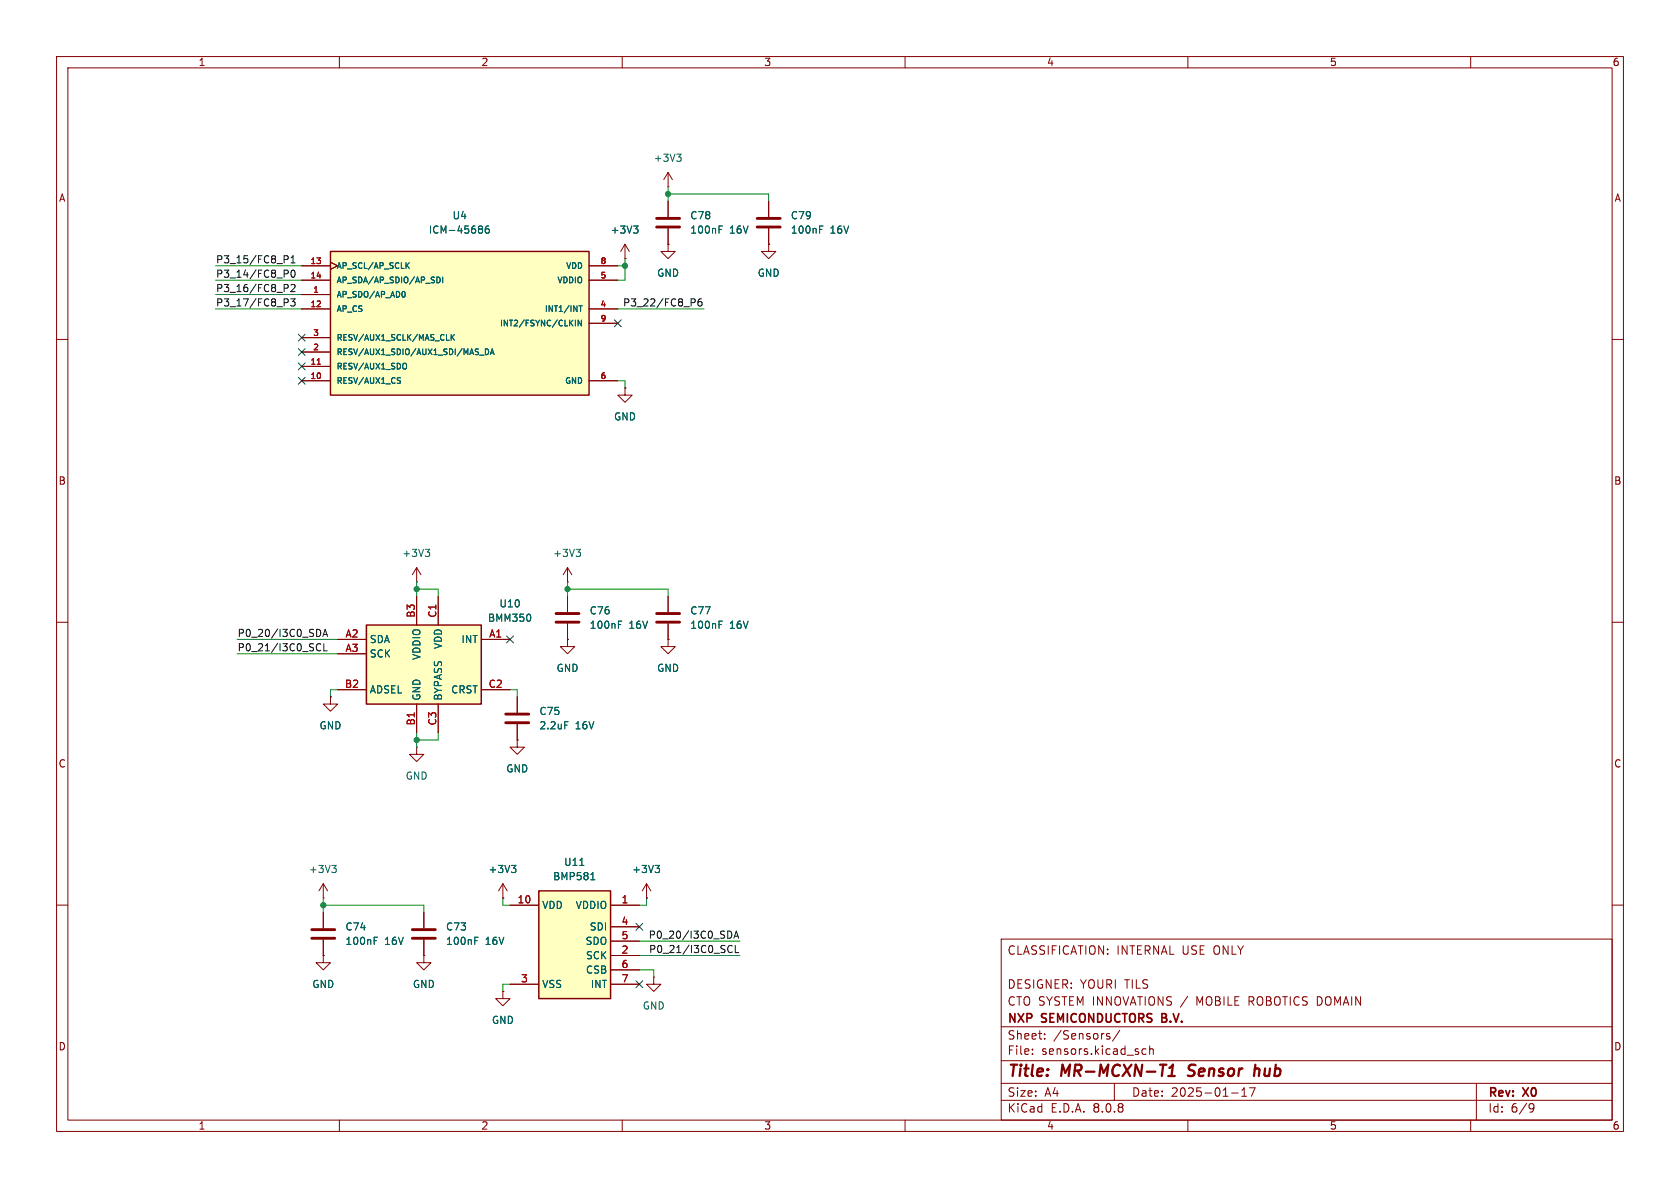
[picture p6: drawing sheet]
<svg xmlns="http://www.w3.org/2000/svg" width="297mm" height="210mm" viewBox="0 0 297 210" stroke-linecap="round" stroke-linejoin="round" font-family="sans-serif">
<g fill="none" stroke="#840000" stroke-width=".18">
<path d="M10 10h277v190h-277zM12 12h273v186h-273zM60 10v2M110 10v2M160 10v2M210 10v2M260 10v2M10 60h2M110.5 68.6v1.3h1.3l-1.3 1.2-1.3-1.2h1.3M110.5 68.6h.1M285 60h2M10 110h2"/>
<path d="M100.3 105.4v2.8M100.3 110.2v2.8M118.1 105.4v2.8M118.1 110.2v2.8M285 110h2M58.4 123.2v1.3h1.3l-1.3 1.2-1.3-1.2h1.3M58.4 123.2h.1M10 160h2M177 166h108v32h-108zM285 160h2M60 198v2M110 198v2"/>
<path d="M160 198v2M177 194.5h108M177 191.5h108M177 187.5h108M177 181.5h108M182.5 186.3v.1M182.5 185.5v.1M184.7 183.6v.1M184.7 182.8v.1M195.8 183.2l.4 .1v.2l-.2 .2h-.3M195.8 182.7l.4 .1M197 191.5v3"/>
<path d="M198 182.1l-1.3 2M202.6 185.5l-.4-.1-.3 .3v.4l.1 .2h.6M203.2 185.5l.3-.1 .3 .1 .1 .9M203.2 184.9v1.5M210 198v2M217.7 193.2h1.2M219.5 193.8h.9M219.5 192.7l.5-.4v1.5M220.9 192.3h1l-.7 1.5M260 198v2M261 191.5v6.5M270.6 195.1l.5 .1a.99 .99 0 0 1-.4 1.4h-.2"/>
<path d="M271.2 195.7l-.3 .3h-.3"/>
</g>
<path d="M205.1 188.2h1.1M206.5 190.2h1.2M206.7 188.8l.7-.6-.3 2M210 190.1l.3 .1M210.3 188.4l-.1 .2v.4M221.9 188.2l-.2 2M222.6 189a.57 .57 0 0 0-.8 .1M222.7 189.2l-.2 1" fill="none" stroke="#840000" stroke-width=".4"/>
<path d="M205.4 179.9h.5M205.9 179.2h-.5v1.5h.6" fill="none" stroke="#840000" stroke-width=".3"/>
<path d="M98.3 110h4.1M98.3 108.5h4.1M116.1 110h4M116.1 108.5h4" fill="none" stroke="#840000" stroke-width=".51"/>
<path d="M109.3 110.4h.5M109.3 109.8h.6M127.1 110.4h.4M127.1 109.8h.6" fill="none" stroke="#006464" stroke-width=".18"/>
<path d="M64.8 110.5h20.3v14h-20.3z" fill="#ffffc2"/>
<path d="M64.8 110.5h20.3v14h-20.3z" fill="none" stroke="#840000" stroke-width=".25"/>
<g fill="none" stroke="#840000" stroke-width=".18">
<path d="M59.7 113h5.1M59.7 115.6h5.1M73.7 105.4v5.1M77.5 105.4v5.1M85.1 113h5.1M118.1 113v1.3h1.3l-1.3 1.3-1.3-1.3h1.3M118.1 113h.1M59.7 121.9h5.1M73.7 132.1v1.3h1.2l-1.2 1.2-1.3-1.2h1.3M73.7 132.1h.1M73.7 124.5v5M77.5 124.5v5"/>
<path d="M85.1 121.9h5.1M91.4 130.8v1.3h1.3l-1.3 1.3-1.2-1.3h1.2M91.4 130.8h.1M91.4 123.2v2.8M91.4 128v2.8"/>
</g>
<path d="M93.8 108.8v.8M99.8 127.6h.6" fill="none" stroke="#006464" stroke-width=".18"/>
<path d="M89.4 127.8h4.1M89.4 126.2h4.1" fill="none" stroke="#840000" stroke-width=".51"/>
<path d="M58.4 44.5h45.7v25.4h-45.7z" fill="#ffffc2"/>
<path d="M58.4 44.5h45.7v25.4h-45.7z" fill="none" stroke="#840000" stroke-width=".25"/>
<g fill="none" stroke="#840000" stroke-width=".18">
<path d="M118.1 33h.1M118.1 30.5l-.8 1.3M118.1 30.5v2.5M118.1 35.6v2.8M118.1 30.5l.8 1.3M135.9 35.6v2.8M53.3 52.1h5.1M53.3 54.6h5.1M53.3 47h5.1M53.3 49.5h5.1M53.3 59.7h5.1M58.4 46.4l1.3 .6-1.3 .6"/>
<path d="M104.1 54.6h5.1M104.1 47h5.1M104.1 49.5h5.1M104.1 57.2h5.1M110.5 45.7h.1M110.5 43.2l-.8 1.3M110.5 43.2v2.5M110.5 43.2l.8 1.3M118.1 43.2v1.3h1.3l-1.3 1.2-1.3-1.2h1.3M118.1 43.2h.1M118.1 40.4v2.8M135.9 43.2v1.3h1.3l-1.3 1.2-1.3-1.2h1.3"/>
<path d="M135.9 43.2h.1M135.9 40.4v2.8M53.3 67.3h5.1M53.3 64.8h5.1M53.3 62.2h5.1M104.1 67.3h5.1M73.7 102.9h.1M73.7 100.3l-.8 1.3M73.7 100.3v2.6M73.7 100.3l.7 1.3M100.3 113v1.3h1.3l-1.3 1.3-1.2-1.3h1.2M100.3 113h.1"/>
<path d="M100.3 102.9h.1M100.3 100.3l-.7 1.3M100.3 100.3v2.6M100.3 100.3l.8 1.3M88.9 158.8h.1M88.9 156.2l-.8 1.3M88.9 156.2v2.6M88.9 156.2l.8 1.3M74.9 168.9v1.3h1.3l-1.3 1.3-1.2-1.3h1.2M74.9 168.9h.1M74.9 161.3v2.8M74.9 166.1v2.8"/>
<path d="M88.9 175.3v1.2h1.3l-1.3 1.3-1.3-1.3h1.3M88.9 175.3h.1M115.6 172.7v1.3h1.2l-1.2 1.3-1.3-1.3h1.3M115.6 172.7h.1"/>
</g>
<g fill="none" stroke="#006464" stroke-width=".18">
<path d="M84.8 39.9h.3l.2 .3-.2 .3M86.4 39.9l-.4 .1a.86 .86 0 0 0 0 1.2l.5-.1v-.4l-.2-.3-.4 .1-.1 .2M112 39.9h.8l-.4 .5M119.6 27.2h.8l-.4 .5M120.2 27.7l.2 .3v.3l-.2 .2M127.1 39.9h.6M144.9 39.9h.6M71.4 51.5a.64 .64 0 0 1 0 1M71.9 46.9l.5 .6M72.4 46.4l-.6 .6M77.2 49a.51 .51 0 0 1 .6 .5 .51 .51 0 0 1-.6 .5M78.3 49v1"/>
<path d="M79.8 59.1v1.1M79.9 59.6l.4 .6M80.3 59.1l-.5 .6M84.8 40.5h.3M85.1 40.5l.2 .2v.3l-.1 .2h-.4M101.7 56.6v1M102.3 54.1h.6M102.6 54.1v1M102.8 56.6v1l-.6-1v1M112.5 40.4l.3 .3v.3l-.3 .2M127.1 40.6h.4M144.9 40.6h.4"/>
<path d="M70.4 67.2l.3 .1 .1 .3-.2 .2h-.2M70.4 66.8h.4M71.6 64.2l.3 .4-.1 .5-.2 .1M78.9 60.2h.5M84.8 62.8h.8M85.8 61.7a.51 .51 0 0 1 .6 .5 .51 .51 0 0 1-.6 .5zM86.7 62.7l.3-1 .4 1M86.8 62.4h.5M75.2 97.1h.8l-.5 .5M75.7 97.6l.3 .2v.3l-.3 .3M101.8 97.1h.8l-.4 .5M102.4 97.6l.2 .2v.3l-.2 .3"/>
<path d="M90.4 153h.8l-.4 .5M91 153.5l.2 .2v.3l-.2 .2M83.9 166.3h.5M83.9 165.7h.6"/>
</g>
<path d="M56.1 64.4h.6" fill="none" stroke="#a90000" stroke-width=".18"/>
<path d="M116.1 38.6h4M133.9 38.6h4M116.1 40.1h4M133.9 40.1h4M72.9 164.3h4.1M72.9 165.9h4.1" fill="none" stroke="#840000" stroke-width=".51"/>
<path d="M95.2 157.5h12.7v19h-12.7z" fill="#ffffc2"/>
<path d="M95.2 157.5h12.7v19h-12.7z" fill="none" stroke="#840000" stroke-width=".25"/>
<g fill="none" stroke="#840000" stroke-width=".18">
<path d="M118.1 35.6v2.8M135.9 35.6v2.8M53.3 52.1h5.1M53.3 54.6h5.1M53.3 47h5.1M53.3 49.5h5.1M53.3 59.7h5.1M58.4 46.4l1.3 .6-1.3 .6M104.1 54.6h5.1M104.1 47h5.1M104.1 49.5h5.1M104.1 57.2h5.1"/>
<path d="M110.5 45.7h.1M118.1 43.2h.1M118.1 40.4v2.8M135.9 43.2h.1M135.9 40.4v2.8M53.3 67.3h5.1M53.3 64.8h5.1M53.3 62.2h5.1M104.1 67.3h5.1M110.5 68.6h.1M59.7 113h5.1M59.7 115.6h5.1"/>
<path d="M73.7 105.4v5.1M77.5 105.4v5.1M85.1 113h5.1M100.3 113h.1M100.3 105.4v2.8M100.3 110.2v2.8M118.1 113h.1M118.1 105.4v2.8M118.1 110.2v2.8M58.4 123.2h.1M59.7 121.9h5.1M73.7 124.5v5"/>
<path d="M77.5 124.5v5M85.1 121.9h5.1M91.4 130.8h.1M91.4 123.2v2.8M91.4 128v2.8M57.1 158.8h.1M57.1 156.2v2.6M57.1 156.2l-.7 1.3M57.1 156.2l.8 1.3M88.9 158.8h.1M114.3 158.8h.1M114.3 156.2l-.8 1.3"/>
<path d="M114.3 156.2v2.6M114.3 156.2l.8 1.3M57.1 168.9v1.3h1.3l-1.3 1.3-1.2-1.3h1.2M57.1 168.9h.1M57.1 161.3v2.8M57.1 166.1v2.8M74.9 168.9h.1M74.9 161.3v2.8M74.9 166.1v2.8M88.9 175.3h.1M90.2 160h5M90.2 174h5"/>
<path d="M107.9 160h5.1M107.9 168.9h5.1M107.9 174h5.1M107.9 163.8h5.1M107.9 166.4h5.1M107.9 171.5h5.1"/>
</g>
<g fill="none" stroke="#006464" stroke-width=".18">
<path d="M84.8 39.9h.3l.2 .3-.2 .3M86.4 39.9l-.4 .1a.86 .86 0 0 0 0 1.2l.5-.1v-.4l-.2-.3-.4 .1-.1 .2M112 39.9h.8l-.4 .5M127.1 39.9h.6M144.9 39.9h.6M71.4 51.5a.64 .64 0 0 1 0 1M71.9 46.9l.5 .6M72.4 46.4l-.6 .6M77.2 49a.51 .51 0 0 1 .6 .5 .51 .51 0 0 1-.6 .5M78.3 49v1M79.8 59.1v1.1M79.9 59.6l.4 .6"/>
<path d="M80.3 59.1l-.5 .6M84.8 40.5h.3M85.1 40.5l.2 .2v.3l-.1 .2h-.4M101.7 56.6v1M102.3 54.1h.6M102.6 54.1v1M102.8 56.6v1l-.6-1v1M112.5 40.4l.3 .3v.3l-.3 .2M127.1 40.6h.4M144.9 40.6h.4M70.4 67.2l.3 .1 .1 .3-.2 .2h-.2M70.4 66.8h.4"/>
<path d="M71.6 64.2l.3 .4-.1 .5-.2 .1M78.9 60.2h.5M84.8 62.8h.8M85.8 61.7a.51 .51 0 0 1 .6 .5 .51 .51 0 0 1-.6 .5zM86.7 62.7l.3-1 .4 1M86.8 62.4h.5M93.8 108.8v.8M109.3 110.4h.5M109.3 109.8h.6M127.1 110.4h.4M127.1 109.8h.6M99.8 127.6h.6"/>
<path d="M58.7 153h.7l-.4 .5M59.2 153.5l.2 .2v.3l-.2 .2M90.4 153h.8l-.4 .5M91 153.5l.2 .2v.3l-.2 .2M102.5 153h.7M104.4 155.5h.8M104.7 154.4l.1-.2v1.3M115.8 153h.8l-.4 .5M116.4 153.5l.2 .2v.3l-.2 .2M66.2 166.3h.4M66.2 165.7h.6M83.9 166.3h.5"/>
<path d="M83.9 165.7h.6"/>
</g>
<path d="M55.1 164.3h4.1M55.1 165.9h4.1" fill="none" stroke="#840000" stroke-width=".51"/>
<g fill="none" stroke="#0f0f0f" stroke-width=".18">
<path d="M50.2 45.2h.5l.3 .2-.2 .4-.6 .1M50.7 47.7l.3 .3-.1 .3-.2 .1M50.7 50.3l.3 .2-.1 .3-.2 .2M50.7 52.8l.3 .3-.1 .3-.2 .1M51.4 52.8h.8l-.5 .5 .4 .1v.6l-.2 .1-.5-.1M51.4 50.4l.5-.1 .3 .4-.8 .9h.8M51.4 46.5h.8M51.4 45.6l.4-.4v1.3M51.6 47.9l.1-.2a.68 .68 0 0 1 .5 .7 .68 .68 0 0 1-.5 .6l-.1-.1-.2-.4zM122.7 52.8l.2 .3-.1 .3-.1 .1M124 52.8l-.4 .1a.86 .86 0 0 0 0 1.2l.5-.1v-.4l-.2-.3-.4 .1-.1 .2M56.2 113.8h.3l.2 .1"/>
<path d="M56.5 111.3l.2 .5-.2 .7M56.7 114.9l-.2 .2-.3-.1M57.1 112.5l.4-1.3 .4 1.3M57.2 112.2h.6M57.2 113.8v1.3h.7M128.9 167.2l.3-.1 .2 .1M129.1 164.6l.3 .5-.3 .7M129.4 168.3l-.2 .1-.3-.1M129.7 165.9l.5-1.3 .4 1.3M129.9 165.5h.6M130 167.1v1.3h.6"/>
</g>
<g fill="none" stroke="#009600" stroke-width=".18">
<path d="M118.1 33v2.6M118.1 34.3h17.8v1.3M38.1 49.5h15.2M38.1 47h15.2M38.1 52.1h15.2M38.1 54.6h15.2M109.2 47h1.3M109.2 54.6h15.3M110.5 45.7v3.8h-1.3M109.2 67.3h1.3v1.3M41.9 113h17.8M41.9 115.6h17.8"/>
<path d="M73.7 104.1h3.8v1.3M73.7 102.9v2.5M100.3 104.1h17.8v1.3M100.3 102.9v2.5M59.7 121.9h-1.3v1.3M73.7 129.5v2.6M77.5 129.5v1.3h-3.8M90.2 121.9h1.2v1.3M57.1 158.8v2.5M88.9 158.8v1.2h1.3M114.3 158.8v1.2h-1.3M57.1 160h17.8v1.3"/>
<path d="M90.2 174h-1.3v1.3M113 171.5h2.6v1.2M113 168.9h17.8M113 166.4h17.8"/>
</g>
<g fill="none" stroke="#000084" stroke-width=".18">
<path d="M52.7 59.1l1.2 1.2M53.9 59.1l-1.2 1.2M108.6 56.5l1.2 1.3M109.8 56.5l-1.2 1.3M52.7 64.2l1.2 1.2M52.7 61.6l1.2 1.2M52.7 66.7l1.2 1.2M53.9 64.2l-1.2 1.2M53.9 61.6l-1.2 1.2M53.9 66.7l-1.2 1.2M89.6 112.4l1.2 1.2M90.8 112.4l-1.2 1.2"/>
<path d="M112.4 173.4l1.2 1.2M112.4 163.2l1.2 1.2M113.6 173.4l-1.2 1.2M113.6 163.2l-1.2 1.2"/>
</g>
<path d="M56.1 64.4h.6" fill="none" stroke="#a90000" stroke-width=".18"/>
<g fill="#009600" stroke="#009600" stroke-width=".18">
<circle cx="73.7" cy="104.1" r=".46"/>
<circle cx="73.7" cy="130.8" r=".46"/>
<circle cx="118.1" cy="34.3" r=".46"/>
<circle cx="110.5" cy="47" r=".46"/>
<circle cx="100.3" cy="104.1" r=".46"/>
<circle cx="57.1" cy="160" r=".46"/>
</g>
<g font-size="2.8" fill="#840000">
<text x="178" y="190.9">Title:</text>
<text x="187.7" y="190.9">MR-MCXN-T1</text>
<text x="210.9" y="190.9">Sensor</text>
<text x="223.4" y="190.9">hub</text>
</g>
<g font-size="2.1" fill="#840000">
<text x="178" y="169">CLASSIFICATION:</text>
<text x="197.4" y="169">INTERNAL USE ONLY</text>
<text x="178" y="178">CTO SYSTEM INNOVATIONS /</text>
<text x="178" y="175">DESIGNER: YOURI TILS</text>
<text x="211.8" y="178">MOBILE</text>
<text x="221.1" y="178">ROBOTICS DOMAIN</text>
<text x="178" y="184">Sheet:</text>
<text x="178" y="181.2">NXP</text>
<text x="184.2" y="181.2">SEMICONDUCTORS</text>
<text x="186.2" y="184">/Sensors/</text>
<text x="206.1" y="181.2">B.V.</text>
<text x="178" y="186.7">File:</text>
<text x="184.1" y="186.7">sensors.kicad_sch</text>
<text x="178" y="196.9">KiCad</text>
<text x="178" y="194.1">Size:</text>
<text x="184.7" y="194.1">A4</text>
<text x="185.7" y="196.9">E.D.A.</text>
<text x="193.3" y="196.9">8.0.8</text>
<text x="200" y="194.1">Date:</text>
<text x="207" y="194.1">2025-01-17</text>
<text x="263" y="194.3">Rev:</text>
<text x="263" y="196.9">Id:</text>
<text x="267.1" y="196.9">6/9</text>
<text x="269.4" y="194.3">X0</text>
</g>
<g font-size="1.8" fill="#840000">
<text x="35" y="11.9">1</text>
<text x="85" y="11.9">2</text>
<text x="135" y="11.9">3</text>
<text x="185" y="11.9">4</text>
<text x="235" y="11.9">5</text>
<text x="285" y="11.9">6</text>
<text x="10.3" y="35.9">A</text>
<text x="285.3" y="35.9">A</text>
<text x="10.3" y="85.9">B</text>
<text x="285.3" y="85.9">B</text>
<text x="10.3" y="135.9">C</text>
<text x="285.3" y="135.9">C</text>
<text x="10.3" y="185.9">D</text>
<text x="285.3" y="185.9">D</text>
<text x="35" y="199.9">1</text>
<text x="85" y="199.9">2</text>
<text x="135" y="199.9">3</text>
<text x="185" y="199.9">4</text>
<text x="235" y="199.9">5</text>
<text x="285" y="199.9">6</text>
</g>
<g font-size="1.8" fill="#006464">
<text x="115.5" y="28.8">+3V3</text>
<text x="75.7" y="41.5">ICM-45686</text>
<text x="79.9" y="39">U4</text>
<text x="107.8" y="41.5">+3V3</text>
<text x="121.9" y="41.5">100nF</text>
<text x="121.9" y="39">C78</text>
<text x="129" y="41.5">16V</text>
<text x="139.7" y="41.5">100nF</text>
<text x="139.7" y="39">C79</text>
<text x="146.7" y="41.5">16V</text>
<text x="116.1" y="49.1">GND</text>
<text x="133.9" y="49.1">GND</text>
<text x="108.5" y="74.5">GND</text>
<text x="71" y="98.7">+3V3</text>
<text x="97.7" y="98.7">+3V3</text>
<text x="88.2" y="107.6">U10</text>
<text x="65.3" y="113.9">SDA</text>
<text x="81.5" y="113.9">INT</text>
<text x="86.2" y="110.1">BMM350</text>
<text x="104.1" y="111.4">100nF</text>
<text x="104.1" y="108.8">C76</text>
<text x="111.2" y="111.4">16V</text>
<text x="121.9" y="111.4">100nF</text>
<text x="121.9" y="108.8">C77</text>
<text x="129" y="111.4">16V</text>
<text x="65.3" y="116.4">SCK</text>
<text x="74.5" y="116.8" transform="rotate(-90 74.5 116.8)">VDDIO</text>
<text x="78.3" y="114.8" transform="rotate(-90 78.3 114.8)">VDD</text>
<text x="98.3" y="119">GND</text>
<text x="116.1" y="119">GND</text>
<text x="65.3" y="122.8">ADSEL</text>
<text x="74.5" y="124" transform="rotate(-90 74.5 124)">GND</text>
<text x="78.3" y="124" transform="rotate(-90 78.3 124)">BYPASS</text>
<text x="79.7" y="122.8">CRST</text>
<text x="56.4" y="129.1">GND</text>
<text x="95.3" y="126.6">C75</text>
<text x="95.3" y="129.1">2.2uF</text>
<text x="101.7" y="129.1">16V</text>
<text x="89.4" y="136.8">GND</text>
<text x="71.6" y="138">GND</text>
<text x="54.5" y="154.5">+3V3</text>
<text x="86.3" y="154.5">+3V3</text>
<text x="97.7" y="155.8">BMP581</text>
<text x="99.6" y="153.3">U11</text>
<text x="111.7" y="154.5">+3V3</text>
<text x="95.8" y="160.9">VDD</text>
<text x="101.7" y="160.9">VDDIO</text>
<text x="61" y="167.2">100nF</text>
<text x="61" y="164.7">C74</text>
<text x="68" y="167.2">16V</text>
<text x="78.7" y="167.2">100nF</text>
<text x="78.7" y="164.7">C73</text>
<text x="85.8" y="167.2">16V</text>
<text x="103.4" y="167.2">SDO</text>
<text x="104.2" y="164.7">SDI</text>
<text x="103.5" y="169.8">SCK</text>
<text x="103.5" y="172.3">CSB</text>
<text x="55.1" y="174.9">GND</text>
<text x="72.9" y="174.9">GND</text>
<text x="95.8" y="174.9">VSS</text>
<text x="104.3" y="174.9">INT</text>
<text x="113.5" y="178.7">GND</text>
<text x="86.9" y="181.2">GND</text>
</g>
<g font-size="1.8" fill="#0f0f0f">
<text x="38.1" y="46.6">P3_15/FC8_P1</text>
<text x="38.1" y="49.2">P3_14/FC8_P0</text>
<text x="38.1" y="51.7">P3_16/FC8_P2</text>
<text x="38.1" y="54.3">P3_17/FC8_P3</text>
<text x="110" y="54.3">P3_22/FC8_P6</text>
<text x="41.9" y="112.7">P0_20/I3C0_SDA</text>
<text x="41.9" y="115.2">P0_21/I3C0_SCL</text>
<text x="114.6" y="166">P0_20/I3C0_SDA</text>
<text x="114.6" y="168.6">P0_21/I3C0_SCL</text>
</g>
<g font-size="1.8" fill="#a90000">
<text x="61" y="112.8">A2</text>
<text x="73.4" y="109.3" transform="rotate(-90 73.4 109.3)">B3</text>
<text x="77.2" y="109.3" transform="rotate(-90 77.2 109.3)">C1</text>
<text x="86.4" y="112.8">A1</text>
<text x="61" y="115.3">A3</text>
<text x="60.9" y="121.7">B2</text>
<text x="86.3" y="121.7">C2</text>
<text x="73.4" y="128.3" transform="rotate(-90 73.4 128.3)">B1</text>
<text x="77.2" y="128.3" transform="rotate(-90 77.2 128.3)">C3</text>
<text x="91.4" y="159.8">10</text>
<text x="109.8" y="159.8">1</text>
<text x="109.8" y="163.6">4</text>
<text x="109.8" y="166.1">5</text>
<text x="92" y="173.7">3</text>
<text x="109.8" y="168.7">2</text>
<text x="109.8" y="171.2">6</text>
<text x="109.8" y="173.7">7</text>
</g>
<g font-size="1.4" fill="#a90000">
<text x="54.8" y="46.7">13</text>
<text x="106.1" y="46.7">8</text>
<text x="54.8" y="49.3">14</text>
<text x="55.3" y="51.8">1</text>
<text x="106.1" y="49.3">5</text>
<text x="54.8" y="54.4">12</text>
<text x="55.3" y="59.4">3</text>
<text x="106.1" y="54.4">4</text>
<text x="106.1" y="56.9">9</text>
<text x="54.8" y="64.5">11</text>
<text x="55.3" y="62">2</text>
<text x="54.8" y="67.1">10</text>
<text x="106.1" y="67.1">6</text>
</g>
<g font-size="1.4" fill="#006464">
<text x="59.4" y="47.7">AP_SCL/AP_SCLK</text>
<text x="100" y="47.7">VDD</text>
<text x="59.4" y="52.8">AP_SDO/AP_AD0</text>
<text x="59.4" y="50.3">AP_SDA/AP_SDIO/AP_SDI</text>
<text x="98.4" y="50.3">VDDIO</text>
<text x="59.4" y="55.3">AP_CS</text>
<text x="88.3" y="57.9">INT2/FSYNC/CLKIN</text>
<text x="96.2" y="55.3">INT1/INT</text>
<text x="59.4" y="65.5">RESV/AUX1_SDO</text>
<text x="59.4" y="63">RESV/AUX1_SDIO/AUX1_SDI/MAS_DA</text>
<text x="59.4" y="60.4">RESV/AUX1_SCLK/MAS_CLK</text>
<text x="59.4" y="68">RESV/AUX1_CS</text>
<text x="99.8" y="68">GND</text>
</g>
</svg>
